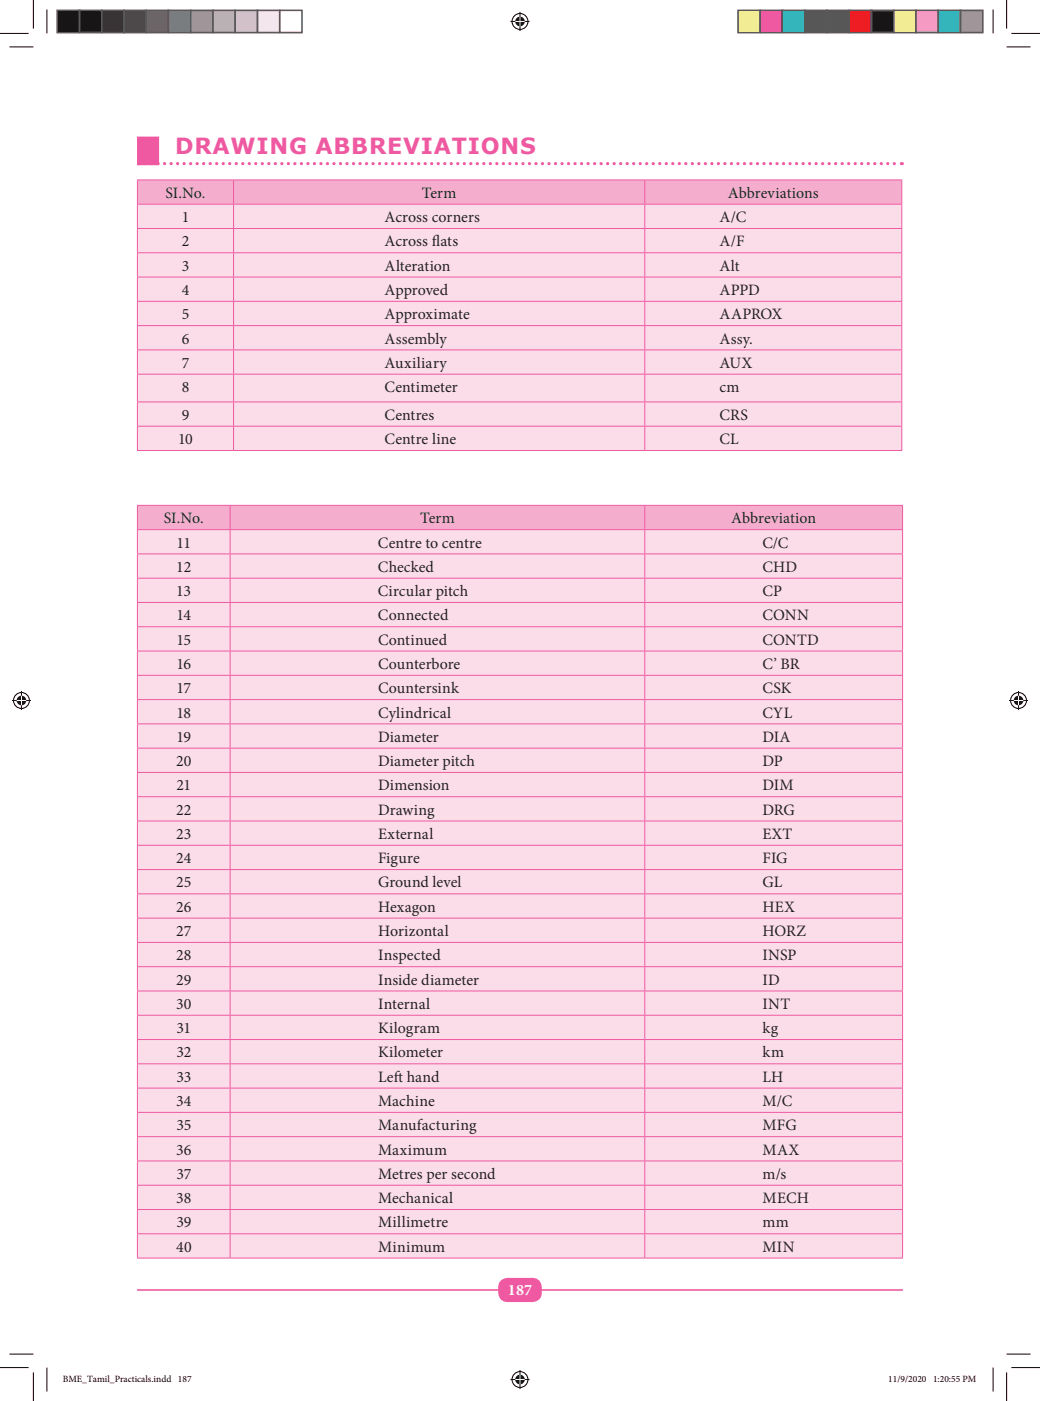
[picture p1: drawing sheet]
<svg xmlns="http://www.w3.org/2000/svg" width="231mm" height="311mm" viewBox="0 0 231 311" stroke-linecap="round" stroke-linejoin="round" font-family="sans-serif">
<path d="M30.4 286.2h170" fill="none" stroke="#ef59a1" stroke-width=".35"/>
<path d="M111 284.3a2.32 2.32 0 0 1 1.7-.8h5.4a2.47 2.47 0 0 1 2.1 3.3 2.04 2.04 0 0 1-2.1 2.1h-5.4a2.47 2.47 0 0 1-2.1-3.3l.1-.8z" fill="#ef59a1"/>
<path d="M30.4 33.5h4.9" fill="none" stroke="#ef59a1" stroke-width="6.3" stroke-linecap="butt"/>
<path d="M32.2 36.3h167.2" fill="none" stroke="#ef59a1" stroke-width=".71" stroke-dasharray="0 1.4"/>
<path d="M30.4 36.3a.35 .35 0 0 1 .7 0 .35 .35 0 0 1-.7 0zM199.7 36.3a.35 .35 0 0 1 .7 0 .35 .35 0 0 1-.7 0z" fill="#ef59a1"/>
<path d="M30.5 39.9h21.3v5.4h-21.3zM51.8 39.9h91.3v5.4h-91.3zM143.1 39.9h57v5.4h-57z" fill="#f5adce"/>
<path d="M30.5 45.3h21.3v5.4h-21.3zM51.8 45.3h91.3v5.4h-91.3zM143.1 45.3h57v5.4h-57zM30.5 50.7h21.3v5.4h-21.3zM51.8 50.7h91.3v5.4h-91.3zM143.1 50.7h57v5.4h-57zM30.5 56.1h21.3v5.4h-21.3zM51.8 56.1h91.3v5.4h-91.3zM143.1 56.1h57v5.4h-57zM30.5 61.5h21.3v5.4h-21.3zM51.8 61.5h91.3v5.4h-91.3zM143.1 61.5h57v5.4h-57zM30.5 66.9h21.3v5.3h-21.3zM51.8 66.9h91.3v5.3h-91.3zM143.1 66.9h57v5.3h-57zM30.5 72.2h21.3v5.4h-21.3zM51.8 72.2h91.3v5.4h-91.3zM143.1 72.2h57v5.4h-57zM30.5 77.6h21.3v5.4h-21.3zM51.8 77.6h91.3v5.4h-91.3zM143.1 77.6h57v5.4h-57zM30.5 83h21.3v6.2h-21.3zM51.8 83h91.3v6.2h-91.3zM143.1 83h57v6.2h-57zM30.5 89.2h21.3v5.4h-21.3zM51.8 89.2h91.3v5.4h-91.3zM143.1 89.2h57v5.4h-57zM30.5 94.6h21.3v5.3h-21.3zM51.8 94.6h91.3v5.3h-91.3zM143.1 94.6h57v5.3h-57z" fill="#fbdde9"/>
<g fill="none" stroke="#ef59a1" stroke-width=".22">
<path d="M30.4 39.9h169.8M30.4 45.3h169.8M30.4 50.7h169.8M30.4 56.1h169.8M30.5 40v5.2M30.5 45.4v5.2M30.5 50.8v5.2M30.5 56.2v5.2M51.8 40v5.2M51.8 45.4v5.2M51.8 50.8v5.2M51.8 56.2v5.2"/>
<path d="M143.1 40v5.2M143.1 45.4v5.2M143.1 50.8v5.2M143.1 56.2v5.2M200.1 40v5.2M200.1 45.4v5.2M200.1 50.8v5.2M200.1 56.2v5.2M30.4 61.5h169.8M30.4 66.9h169.8M30.4 72.2h169.8M30.4 77.6h169.8"/>
<path d="M30.5 61.6v5.2M30.5 66.9v5.3M30.5 72.3v5.2M30.5 77.7v5.2M51.8 61.6v5.2M51.8 66.9v5.3M51.8 72.3v5.2M51.8 77.7v5.2M143.1 61.6v5.2M143.1 66.9v5.3M143.1 72.3v5.2M143.1 77.7v5.2"/>
<path d="M200.1 61.6v5.2M200.1 66.9v5.3M200.1 72.3v5.2M200.1 77.7v5.2M30.4 83h169.8M30.4 89.2h169.8M30.4 94.6h169.8M30.4 99.9h169.8M30.5 83.1v6M30.5 89.3v5.2M30.5 94.6v5.3M51.8 83.1v6"/>
<path d="M51.8 89.3v5.2M51.8 94.6v5.3M143.1 83.1v6M143.1 89.3v5.2M143.1 94.6v5.3M200.1 83.1v6M200.1 89.3v5.2M200.1 94.6v5.3"/>
</g>
<path d="M30.5 112.1h20.6v5.4h-20.6zM51.1 112.1h92v5.4h-92zM143.1 112.1h57.2v5.4h-57.2z" fill="#f5adce"/>
<path d="M30.5 117.5h20.6v5.4h-20.6zM51.1 117.5h92v5.4h-92zM143.1 117.5h57.2v5.4h-57.2zM30.5 122.9h20.6v5.4h-20.6zM51.1 122.9h92v5.4h-92zM143.1 122.9h57.2v5.4h-57.2zM30.5 128.3h20.6v5.4h-20.6zM51.1 128.3h92v5.4h-92zM143.1 128.3h57.2v5.4h-57.2zM30.5 133.7h20.6v5.3h-20.6zM51.1 133.7h92v5.3h-92zM143.1 133.7h57.2v5.3h-57.2zM30.5 139h20.6v5.4h-20.6zM51.1 139h92v5.4h-92zM143.1 139h57.2v5.4h-57.2zM30.5 144.4h20.6v5.4h-20.6zM51.1 144.4h92v5.4h-92zM143.1 144.4h57.2v5.4h-57.2zM30.5 149.8h20.6v5.4h-20.6zM51.1 149.8h92v5.4h-92zM143.1 149.8h57.2v5.4h-57.2zM30.5 155.2h20.6v5.4h-20.6zM51.1 155.2h92v5.4h-92zM143.1 155.2h57.2v5.4h-57.2zM30.5 160.6h20.6v5.4h-20.6zM51.1 160.6h92v5.4h-92zM143.1 160.6h57.2v5.4h-57.2zM30.5 166h20.6v5.4h-20.6zM51.1 166h92v5.4h-92zM143.1 166h57.2v5.4h-57.2zM30.5 171.4h20.6v5.4h-20.6zM51.1 171.4h92v5.4h-92zM143.1 171.4h57.2v5.4h-57.2zM30.5 176.8h20.6v5.3h-20.6zM51.1 176.8h92v5.3h-92zM143.1 176.8h57.2v5.3h-57.2zM30.5 182.1h20.6v5.4h-20.6zM51.1 182.1h92v5.4h-92zM143.1 182.1h57.2v5.4h-57.2zM30.5 187.5h20.6v5.4h-20.6zM51.1 187.5h92v5.4h-92zM143.1 187.5h57.2v5.4h-57.2zM30.5 192.9h20.6v5.4h-20.6zM51.1 192.9h92v5.4h-92zM143.1 192.9h57.2v5.4h-57.2zM30.5 198.3h20.6v5.4h-20.6zM51.1 198.3h92v5.4h-92zM143.1 198.3h57.2v5.4h-57.2zM30.5 203.7h20.6v5.4h-20.6zM51.1 203.7h92v5.4h-92zM143.1 203.7h57.2v5.4h-57.2zM30.5 209.1h20.6v5.4h-20.6zM51.1 209.1h92v5.4h-92zM143.1 209.1h57.2v5.4h-57.2zM30.5 214.5h20.6v5.4h-20.6zM51.1 214.5h92v5.4h-92zM143.1 214.5h57.2v5.4h-57.2zM30.5 219.9h20.6v5.3h-20.6zM51.1 219.9h92v5.3h-92zM143.1 219.9h57.2v5.3h-57.2zM30.5 225.2h20.6v5.4h-20.6zM51.1 225.2h92v5.4h-92zM143.1 225.2h57.2v5.4h-57.2zM30.5 230.6h20.6v5.4h-20.6zM51.1 230.6h92v5.4h-92zM143.1 230.6h57.2v5.4h-57.2zM30.5 236h20.6v5.4h-20.6zM51.1 236h92v5.4h-92zM143.1 236h57.2v5.4h-57.2zM30.5 241.4h20.6v5.4h-20.6zM51.1 241.4h92v5.4h-92zM143.1 241.4h57.2v5.4h-57.2zM30.5 246.8h20.6v5.4h-20.6zM51.1 246.8h92v5.4h-92zM143.1 246.8h57.2v5.4h-57.2zM30.5 252.2h20.6v5.4h-20.6zM51.1 252.2h92v5.4h-92zM143.1 252.2h57.2v5.4h-57.2zM30.5 257.6h20.6v5.3h-20.6zM51.1 257.6h92v5.3h-92zM143.1 257.6h57.2v5.3h-57.2zM30.5 262.9h20.6v5.4h-20.6zM51.1 262.9h92v5.4h-92zM143.1 262.9h57.2v5.4h-57.2zM30.5 268.3h20.6v5.4h-20.6zM51.1 268.3h92v5.4h-92zM143.1 268.3h57.2v5.4h-57.2zM30.5 273.7h20.6v5.4h-20.6zM51.1 273.7h92v5.4h-92zM143.1 273.7h57.2v5.4h-57.2z" fill="#fbdde9"/>
<g fill="none" stroke="#ef59a1" stroke-width=".22">
<path d="M30.4 112.1h170M30.4 117.5h170M30.5 112.2v5.2M30.5 117.6v5.2M51.1 112.2v5.2M51.1 117.6v5.2M143.1 112.2v5.2M143.1 117.6v5.2M200.3 112.2v5.2M200.3 117.6v5.2M30.4 122.9h170M30.4 128.3h170"/>
<path d="M30.4 133.7h170M30.4 139h170M30.5 123v5.2M30.5 128.4v5.2M30.5 133.7v5.3M30.5 139.1v5.2M51.1 123v5.2M51.1 128.4v5.2M51.1 133.7v5.3M51.1 139.1v5.2M143.1 123v5.2M143.1 128.4v5.2"/>
<path d="M143.1 133.7v5.3M143.1 139.1v5.2M200.3 123v5.2M200.3 128.4v5.2M200.3 133.7v5.3M200.3 139.1v5.2M30.4 144.4h170M30.4 149.8h170M30.4 155.2h170M30.5 144.5v5.2M30.5 149.9v5.2M30.5 155.3v5.2"/>
<path d="M51.1 144.5v5.2M51.1 149.9v5.2M51.1 155.3v5.2M143.1 144.5v5.2M143.1 149.9v5.2M143.1 155.3v5.2M200.3 144.5v5.2M200.3 149.9v5.2M200.3 155.3v5.2M30.4 160.6h170M30.4 166h170M30.4 171.4h170"/>
<path d="M30.4 176.8h170M30.5 160.7v5.2M30.5 166.1v5.2M30.5 171.5v5.2M30.5 176.8v5.3M51.1 160.7v5.2M51.1 166.1v5.2M51.1 171.5v5.2M51.1 176.8v5.3M143.1 160.7v5.2M143.1 166.1v5.2M143.1 171.5v5.2"/>
<path d="M143.1 176.8v5.3M200.3 160.7v5.2M200.3 166.1v5.2M200.3 171.5v5.2M200.3 176.8v5.3M30.4 182.1h170M30.4 187.5h170M30.4 192.9h170M30.4 198.3h170M30.5 182.2v5.2M30.5 187.6v5.2M30.5 193v5.2"/>
<path d="M30.5 198.4v5.2M51.1 182.2v5.2M51.1 187.6v5.2M51.1 193v5.2M51.1 198.4v5.2M143.1 182.2v5.2M143.1 187.6v5.2M143.1 193v5.2M143.1 198.4v5.2M200.3 182.2v5.2M200.3 187.6v5.2M200.3 193v5.2"/>
<path d="M200.3 198.4v5.2M30.4 203.7h170M30.4 209.1h170M30.4 214.5h170M30.4 219.9h170M30.5 203.8v5.2M30.5 209.2v5.2M30.5 214.6v5.2M30.5 219.9v5.2M51.1 203.8v5.2M51.1 209.2v5.2M51.1 214.6v5.2"/>
<path d="M51.1 219.9v5.2M143.1 203.8v5.2M143.1 209.2v5.2M143.1 214.6v5.2M143.1 219.9v5.2M200.3 203.8v5.2M200.3 209.2v5.2M200.3 214.6v5.2M200.3 219.9v5.2M30.4 225.2h170M30.4 230.6h170M30.4 236h170"/>
<path d="M30.5 225.3v5.2M30.5 230.7v5.2M30.5 236.1v5.2M51.1 225.3v5.2M51.1 230.7v5.2M51.1 236.1v5.2M143.1 225.3v5.2M143.1 230.7v5.2M143.1 236.1v5.2M200.3 225.3v5.2M200.3 230.7v5.2M200.3 236.1v5.2"/>
<path d="M30.4 241.4h170M30.4 246.8h170M30.4 252.2h170M30.4 257.6h170M30.5 241.5v5.2M30.5 246.9v5.2M30.5 252.3v5.2M30.5 257.6v5.3M51.1 241.5v5.2M51.1 246.9v5.2M51.1 252.3v5.2M51.1 257.6v5.3"/>
<path d="M143.1 241.5v5.2M143.1 246.9v5.2M143.1 252.3v5.2M143.1 257.6v5.3M200.3 241.5v5.2M200.3 246.9v5.2M200.3 252.3v5.2M200.3 257.6v5.3M30.4 262.9h170M30.4 268.3h170M30.4 273.7h170M30.4 279.1h170"/>
<path d="M30.5 263v5.2M30.5 268.4v5.2M30.5 273.8v5.2M51.1 263v5.2M51.1 268.4v5.2M51.1 273.8v5.2M143.1 263v5.2M143.1 268.4v5.2M143.1 273.8v5.2M200.3 263v5.2M200.3 268.4v5.2M200.3 273.8v5.2"/>
</g>
<g fill="none" stroke="#fff" stroke-width=".44">
<path d="M7.4 0v6.3M223.4 0v6.3M0 7.4h6.3M2.1 10.4h5.3M10.4 2.1v5.3M113.3 4.8h4.2M115.4 2.6v4.3M220.4 2.1v5.3M223.4 10.4h5.3M224.5 7.4h6.3M2.6 155.4h4.3M4.8 153.3v4.2"/>
<path d="M223.9 155.4h4.3M226.1 153.3v4.2M0 303.4h6.3M2.1 300.4h5.3M7.4 304.5v6.3M10.4 303.4v5.3M113.3 306.1h4.2M115.4 303.9v4.3M220.4 303.4v5.3M223.4 300.4h5.3M223.4 304.5v6.3M224.5 303.4h6.3"/>
<circle cx="115.4" cy="4.8" r="1.76"/>
<circle cx="115.4" cy="4.8" r="1.06"/>
<circle cx="4.8" cy="155.4" r="1.76"/>
<circle cx="4.8" cy="155.4" r="1.06"/>
<circle cx="226.1" cy="155.4" r="1.76"/>
<circle cx="226.1" cy="155.4" r="1.06"/>
<circle cx="115.4" cy="306.1" r="1.76"/>
<circle cx="115.4" cy="306.1" r="1.06"/>
</g>
<g fill="none" stroke="#000" stroke-width=".22">
<path d="M7.4 0v6.3M223.4 0v6.3M0 7.4h6.3M2.1 10.4h5.3M10.4 2.1v5.3M113.3 4.8h4.2M115.4 2.6v4.3M220.4 2.1v5.3M223.4 10.4h5.3M224.5 7.4h6.3M2.6 155.4h4.3M4.8 153.3v4.2"/>
<path d="M223.9 155.4h4.3M226.1 153.3v4.2M0 303.4h6.3M2.1 300.4h5.3M7.4 304.5v6.3M10.4 303.4v5.3M113.3 306.1h4.2M115.4 303.9v4.3M220.4 303.4v5.3M223.4 300.4h5.3M223.4 304.5v6.3M224.5 303.4h6.3"/>
<circle cx="115.4" cy="4.8" r="1.76"/>
<circle cx="4.8" cy="155.4" r="1.76"/>
<circle cx="226.1" cy="155.4" r="1.76"/>
<circle cx="115.4" cy="306.1" r="1.76"/>
</g>
<g fill="#000">
<path d="M12.7 2.3h4.9v4.9h-4.9z"/>
<circle cx="115.4" cy="4.8" r="1.06"/>
<circle cx="4.8" cy="155.4" r="1.06"/>
<circle cx="226.1" cy="155.4" r="1.06"/>
<circle cx="115.4" cy="306.1" r="1.06"/>
</g>
<path d="M114.3 4.8h2.2M115.4 3.7v2.1M3.7 155.4h2.1M4.8 154.3v2.2M225 155.4h2.1M226.1 154.3v2.2M114.3 306.1h2.2M115.4 305v2.1" fill="none" stroke="#fff" stroke-width=".22"/>
<path d="M12.7 2.3h4.9v4.9h-4.9z" fill="none" stroke="#595959" stroke-width=".35"/>
<path d="M17.6 2.3h5v4.9h-5z" fill="#1a1a1a"/>
<path d="M17.6 2.3h5v4.9h-5z" fill="none" stroke="#595959" stroke-width=".35"/>
<path d="M22.6 2.3h4.9v4.9h-4.9z" fill="#333"/>
<path d="M22.6 2.3h4.9v4.9h-4.9z" fill="none" stroke="#595959" stroke-width=".35"/>
<path d="M27.5 2.3h5v4.9h-5z" fill="#4d4d4d"/>
<path d="M27.5 2.3h5v4.9h-5z" fill="none" stroke="#595959" stroke-width=".35"/>
<path d="M32.5 2.3h4.9v4.9h-4.9z" fill="#666"/>
<path d="M32.5 2.3h4.9v4.9h-4.9z" fill="none" stroke="#595959" stroke-width=".35"/>
<path d="M37.4 2.3h4.9v4.9h-4.9z" fill="#808080"/>
<path d="M37.4 2.3h4.9v4.9h-4.9z" fill="none" stroke="#595959" stroke-width=".35"/>
<path d="M42.3 2.3h5v4.9h-5z" fill="#999"/>
<path d="M42.3 2.3h5v4.9h-5z" fill="none" stroke="#595959" stroke-width=".35"/>
<path d="M47.3 2.3h4.9v4.9h-4.9z" fill="#b3b3b3"/>
<path d="M47.3 2.3h4.9v4.9h-4.9z" fill="none" stroke="#595959" stroke-width=".35"/>
<path d="M52.2 2.3h5v4.9h-5z" fill="#ccc"/>
<path d="M52.2 2.3h5v4.9h-5z" fill="none" stroke="#595959" stroke-width=".35"/>
<path d="M57.2 2.3h4.9v4.9h-4.9z" fill="#e6e6e6"/>
<path d="M57.2 2.3h4.9v4.9h-4.9z" fill="none" stroke="#595959" stroke-width=".35"/>
<path d="M62.1 2.3h4.9v4.9h-4.9z" fill="#fff"/>
<path d="M62.1 2.3h4.9v4.9h-4.9z" fill="none" stroke="#595959" stroke-width=".35"/>
<path d="M163.8 2.3h4.9v4.9h-4.9z" fill="#fff101"/>
<path d="M163.8 2.3h4.9v4.9h-4.9z" fill="none" stroke="#595959" stroke-width=".35"/>
<path d="M168.7 2.3h5v4.9h-5z" fill="#ed028c"/>
<path d="M168.7 2.3h5v4.9h-5z" fill="none" stroke="#595959" stroke-width=".35"/>
<path d="M173.7 2.3h4.9v4.9h-4.9z" fill="#00aeef"/>
<path d="M173.7 2.3h4.9v4.9h-4.9z" fill="none" stroke="#595959" stroke-width=".35"/>
<path d="M178.6 2.3h4.9v4.9h-4.9z" fill="#2e3092"/>
<path d="M178.6 2.3h4.9v4.9h-4.9z" fill="none" stroke="#595959" stroke-width=".35"/>
<path d="M183.5 2.3h5v4.9h-5z" fill="#00a54f"/>
<path d="M183.5 2.3h5v4.9h-5z" fill="none" stroke="#595959" stroke-width=".35"/>
<path d="M188.5 2.3h4.9v4.9h-4.9z" fill="#ee1d23"/>
<path d="M188.5 2.3h4.9v4.9h-4.9z" fill="none" stroke="#595959" stroke-width=".35"/>
<path d="M193.4 2.3h5v4.9h-5z" fill="#231f20"/>
<path d="M193.4 2.3h5v4.9h-5z" fill="none" stroke="#595959" stroke-width=".35"/>
<path d="M198.4 2.3h4.9v4.9h-4.9z" fill="#fff79a"/>
<path d="M198.4 2.3h4.9v4.9h-4.9z" fill="none" stroke="#595959" stroke-width=".35"/>
<path d="M203.3 2.3h4.9v4.9h-4.9z" fill="#f499c2"/>
<path d="M203.3 2.3h4.9v4.9h-4.9z" fill="none" stroke="#595959" stroke-width=".35"/>
<path d="M208.2 2.3h5v4.9h-5z" fill="#6bcff6"/>
<path d="M208.2 2.3h5v4.9h-5z" fill="none" stroke="#595959" stroke-width=".35"/>
<path d="M213.2 2.3h4.9v4.9h-4.9z" fill="#939598"/>
<path d="M213.2 2.3h4.9v4.9h-4.9z" fill="none" stroke="#595959" stroke-width=".35"/>
<g fill="none" stroke="#fff" stroke-width=".22">
<path d="M14 305.2l.9 .1 .1 .4-.3 .1 .3 .2a.44 .44 0 0 1 0 .5 .44 .44 0 0 1-.5 .1h-.5l.2-.3v-1zM14.4 305.9h.3a.31 .31 0 0 1 .2 .4 .31 .31 0 0 1-.3 .2h-.2zM14.4 305.3l.4 .1-.1 .4h-.3zM15.3 305.2h.3l.5 1.1 .5-1.1h.4l-.2 .3v1l.2 .1h-.6l.2-.1v-1.1l-.5 1.2-.5-1.2-.1 1 .2 .2h-.5l.2-.2 .1-.8zM17.2 305.2h.9v.3l-.2-.2h-.4v.5l.5-.1v.4l-.5-.2v.4a.38 .38 0 0 0 .4 .2 .38 .38 0 0 0 .3-.3l-.1 .4h-1l.2-.3v-.8zM18.3 306.7l1 .1zM19.4 305.2h1.2v.3l-.2-.2h-.3v1l.2 .3h-.6l.2-.3v-1h-.3l-.2 .2zM20.7 305.8l.6-.1 .1 .7 .1 .1-.7 .1v-.4l.4-.2-.2-.3-.1 .2zM20.9 306.2l.3-.1v.3h-.3zM21.6 305.7l.3-.1v.2l.4-.2 .2 .2 .5-.1 .2 .9h-.4l.1-.6-.1-.2-.3 .1 .2 .7h-.5l.2-.6-.2-.2-.3 .1 .2 .7h-.5l.2-.2zM23.4 305.7l.3-.1v.8l.1 .2h-.4l.1-.2zM23.9 305.2l.3-.1v1.3l.2 .2h-.5l.1-.2v-1z"/>
<path d="M24.4 306.7l1.1 .1zM25.6 305.2h.5a.42 .42 0 0 1 .4 .5 .42 .42 0 0 1-.6 .3v.5l.2 .1h-.6l.2-.3v-.8zM25.9 305.3l.4 .1-.1 .5h-.3zM26.7 305.7l.3-.1v.3l.4-.2-.4 .3 .1 .5 .1 .1h-.5l.2-.2zM27.5 305.8l.6-.1 .1 .7 .2 .1-.8 .1v-.4l.4-.2-.2-.3-.1 .2zM27.7 306.2l.3-.1v.3h-.3zM28.7 305.8l.3-.2 .2 .2a.36 .36 0 0 0-.6 .3l.2 .3h.4a.45 .45 0 0 1-.7 0 .45 .45 0 0 1 .2-.6zM29.6 305.4v.3h.3h-.3l.1 .8h.2l-.2 .1-.3-.2v-.7h-.1zM30 305.7l.3-.1v.8l.1 .2h-.4l.1-.2zM30.8 305.8l.3-.2 .2 .2a.36 .36 0 0 0-.6 .3l.2 .3h.4a.45 .45 0 0 1-.7 0 .45 .45 0 0 1 .2-.6zM31.5 305.8l.5-.1 .1 .7 .2 .1-.7 .1-.1-.4 .4-.2-.1-.3-.2 .2zM31.7 306.2l.2-.1v.3h-.2z"/>
<path d="M32.3 305.2l.3-.1v1.3l.2 .2h-.5l.2-.2v-1zM33 305.8l.5-.1v.2l-.3-.2v.3a.34 .34 0 0 1 .3 .4 .34 .34 0 0 1-.5 .1l-.1-.2 .3 .2 .2-.1-.4-.4zM34.2 305.7l.3-.1v.8l.1 .2h-.4l.1-.2zM34.7 305.7h.8l.3 .9h-.5l.2-.6-.2-.2-.3 .1 .2 .7h-.5l.2-.2zM36.2 305.7l.4 .1-.1 .7-.4-.2zM36.4 305.2l.3-.1v1.2l.2 .2-.6 .1a.5 .5 0 0 1-.4-.6 .5 .5 0 0 1 .7-.3zM37.4 305.7l.3 .1-.1 .7-.3-.2zM37.5 305.2l.4-.1v1.2l.1 .2-.6 .1a.5 .5 0 0 1-.3-.6 .5 .5 0 0 1 .6-.3zM39.7 305.3l.4-.1v1.1l.2 .3h-.6l.2-.3v-.9zM40.7 305.4a.36 .36 0 0 1 .4-.2 .36 .36 0 0 1 .3 .4l-.3 .3a.38 .38 0 0 1 .3 .5 .38 .38 0 0 1-.5 .2 .38 .38 0 0 1-.2-.6l.2-.1zM40.9 305.4h.3l-.1 .4-.2-.1zM41.7 305.3h.8l-.6 1.3h-.2l.6-1.2-.7 .2z"/>
<path d="M197.4 305.3l.3-.1v1.1l.2 .3h-.5l.2-.3-.1-.9zM198.4 305.3l.3-.1v1.1l.3 .3h-.6l.2-.3v-.9zM199.7 305.2h.1l-.6 1.5zM200.1 305.3l.3-.1a.69 .69 0 0 1 .3 .9 .69 .69 0 0 1-.7 .5l.5-.3 .1-.3a.4 .4 0 0 1-.6-.1 .4 .4 0 0 1 .1-.6zM201.4 305.2h.1l-.6 1.5zM201.8 305.4l.1-.1a.44 .44 0 0 1 .6 .3 .44 .44 0 0 1-.4 .5l-.3 .3 .6-.1v.3l-.8-.1a.95 .95 0 0 0 .5-1.1l-.4 .2zM202.9 305.3a.63 .63 0 0 1 .7 .3 .63 .63 0 0 1-.2 .8 .36 .36 0 0 1-.3 .2 .36 .36 0 0 1-.3-.2l-.1-.7zM202.9 305.4l.2-.1 .2 .3v.6l-.2 .3-.2-.3zM203.8 305.4l.1-.1a.44 .44 0 0 1 .6 .3 .44 .44 0 0 1-.3 .5l-.3 .3 .6-.1v.3l-.8-.1a.95 .95 0 0 0 .5-1.1l-.5 .2zM204.9 305.3a.63 .63 0 0 1 .7 .3 .63 .63 0 0 1-.1 .8 .36 .36 0 0 1-.4 .2 .36 .36 0 0 1-.3-.2l-.1-.7zM205 305.4l.1-.1 .3 .3v.6l-.3 .3-.2-.3zM207.3 305.3l.4-.1v1.1l.2 .3h-.6l.2-.3v-.9z"/>
<path d="M208.8 305.4l.1-.1a.44 .44 0 0 1 .6 .3 .44 .44 0 0 1-.4 .5l-.3 .3 .7-.1-.1 .3-.8-.1a.95 .95 0 0 0 .5-1.1l-.4 .2zM209.9 305.3a.63 .63 0 0 1 .7 .3 .63 .63 0 0 1-.2 .8 .36 .36 0 0 1-.3 .2 .36 .36 0 0 1-.3-.2l-.1-.7zM210 305.4l.1-.1 .2 .3v.6l-.2 .3-.2-.3zM211.3 305.3h.7l-.1 .1h-.5v.4a.42 .42 0 0 1 .6 .2 .42 .42 0 0 1-.4 .6h-.3l-.1-.2a.33 .33 0 0 0 .5 0 .33 .33 0 0 0 0-.5h-.4zM212.4 305.3h.6l-.1 .1h-.5v.4a.42 .42 0 0 1 .6 .2 .42 .42 0 0 1-.4 .6h-.3v-.2a.33 .33 0 0 0 .5 0 .33 .33 0 0 0-.1-.5h-.4zM213.7 305.2h.5a.42 .42 0 0 1 .5 .5 .42 .42 0 0 1-.6 .3v.5l.2 .1h-.6l.2-.3v-.8zM214.1 305.3l.4 .1-.2 .5h-.2zM214.9 305.2h.4l.4 1.1 .5-1.1h.4l-.2 .3 .1 1 .1 .1h-.5l.1-.1v-1.1l-.5 1.2-.5-1.2v1l.1 .2h-.4l.1-.2 .1-.8z"/>
<circle cx="23.6" cy="305.3" r=".11"/>
<circle cx="30.2" cy="305.3" r=".11"/>
<circle cx="33.8" cy="306.5" r=".12"/>
<circle cx="34.4" cy="305.3" r=".11"/>
<circle cx="41" cy="306.3" r=".26"/>
<circle cx="200.4" cy="305.6" r=".31"/>
<circle cx="208.3" cy="306.5" r=".12"/>
<circle cx="208.3" cy="305.8" r=".12"/>
<circle cx="210.9" cy="306.5" r=".12"/>
<circle cx="210.9" cy="305.8" r=".12"/>
</g>
<text font-size="4.9" fill="#ef59a1" x="38.9" y="34.2">DRAWING ABBREVIATIONS</text>
<g font-size="3.5" fill="#231f20">
<text x="36.7" y="43.9">SI.No.</text>
<text x="93.6" y="43.9">Term</text>
<text x="161.5" y="43.9">Abbreviations</text>
<text x="40.3" y="49.3">1</text>
<text x="85.4" y="49.3">Across corners</text>
<text x="159.7" y="49.3">A/C</text>
<text x="40.3" y="54.7">2</text>
<text x="85.4" y="54.7">Across f</text>
<text x="95.8" y="54.7">lats</text>
<text x="159.7" y="54.7">A/F</text>
<text x="40.3" y="60.1">3</text>
<text x="40.3" y="65.4">4</text>
<text x="85.4" y="60.1">Alteration</text>
<text x="85.4" y="65.4">Approved</text>
<text x="159.7" y="60.1">Alt</text>
<text x="159.7" y="65.4">APPD</text>
<text x="40.3" y="70.8">5</text>
<text x="85.4" y="70.8">Approximate</text>
<text x="159.7" y="70.8">AAPROX</text>
<text x="40.3" y="76.2">6</text>
<text x="85.4" y="76.2">Assembly</text>
<text x="159.7" y="76.2">Assy.</text>
<text x="40.3" y="81.6">7</text>
<text x="85.4" y="81.6">Auxiliary</text>
<text x="159.7" y="81.6">AUX</text>
<text x="40.3" y="87">8</text>
<text x="85.4" y="87">Centimeter</text>
<text x="159.7" y="87">cm</text>
<text x="40.3" y="93.1">9</text>
<text x="85.4" y="93.1">Centres</text>
<text x="159.7" y="93.1">CRS</text>
<text x="39.5" y="98.5">10</text>
<text x="85.4" y="98.5">Centre line</text>
<text x="159.7" y="98.5">CL</text>
<text x="36.4" y="116.1">SI.No.</text>
<text x="93.3" y="116.1">Term</text>
<text x="162.3" y="116.1">Abbreviation</text>
<text x="39.2" y="121.5">11</text>
<text x="83.9" y="121.5">Centre to centre</text>
<text x="169.2" y="121.5">C/C</text>
<text x="39.1" y="126.9">12</text>
<text x="83.9" y="126.9">Checked</text>
<text x="169.2" y="126.9">CHD</text>
<text x="39.1" y="132.2">13</text>
<text x="39.2" y="137.6">14</text>
<text x="83.9" y="132.2">Circular pitch</text>
<text x="83.9" y="137.6">Connected</text>
<text x="169.2" y="132.2">CP</text>
<text x="169.2" y="137.6">CONN</text>
<text x="39.1" y="143">15</text>
<text x="83.9" y="143">Continued</text>
<text x="169.2" y="143">CONTD</text>
<text x="39.2" y="148.4">16</text>
<text x="83.9" y="148.4">Counterbore</text>
<text x="169.2" y="148.4">C’ BR</text>
<text x="39.2" y="153.8">17</text>
<text x="83.9" y="153.8">Countersink</text>
<text x="169.2" y="153.8">CSK</text>
<text x="39.2" y="159.2">18</text>
<text x="83.9" y="159.2">Cylindrical</text>
<text x="169.2" y="159.2">CYL</text>
<text x="39.1" y="164.6">19</text>
<text x="83.9" y="164.6">Diameter</text>
<text x="169.2" y="164.6">DIA</text>
<text x="39.1" y="170">20</text>
<text x="83.9" y="170">Diameter pitch</text>
<text x="169.2" y="170">DP</text>
<text x="39.2" y="175.3">21</text>
<text x="83.9" y="175.3">Dimension</text>
<text x="169.2" y="175.3">DIM</text>
<text x="39.1" y="180.7">22</text>
<text x="83.9" y="180.7">Drawing</text>
<text x="169.2" y="180.7">DRG</text>
<text x="39.1" y="191.5">24</text>
<text x="39.1" y="186.1">23</text>
<text x="83.9" y="186.1">External</text>
<text x="83.9" y="191.5">Figure</text>
<text x="169.2" y="186.1">EXT</text>
<text x="169.2" y="191.5">FIG</text>
<text x="39.1" y="196.9">25</text>
<text x="83.9" y="196.9">Ground level</text>
<text x="169.2" y="196.9">GL</text>
<text x="39.1" y="202.3">26</text>
<text x="83.9" y="202.3">Hexagon</text>
<text x="169.2" y="202.3">HEX</text>
<text x="39.1" y="207.7">27</text>
<text x="83.9" y="207.7">Horizontal</text>
<text x="169.2" y="207.7">HORZ</text>
<text x="39.1" y="213.1">28</text>
<text x="83.9" y="213.1">Inspected</text>
<text x="169.2" y="213.1">INSP</text>
<text x="39.1" y="218.4">29</text>
<text x="83.9" y="218.4">Inside diameter</text>
<text x="169.2" y="218.4">ID</text>
<text x="39.1" y="223.8">30</text>
<text x="83.9" y="223.8">Internal</text>
<text x="169.2" y="223.8">INT</text>
<text x="39.2" y="229.2">31</text>
<text x="83.9" y="229.2">Kilogram</text>
<text x="169.2" y="229.2">kg</text>
<text x="39.1" y="234.6">32</text>
<text x="39.2" y="240">33</text>
<text x="83.9" y="234.6">Kilometer</text>
<text x="83.9" y="240">Lef</text>
<text x="87.4" y="240">t hand</text>
<text x="169.2" y="234.6">km</text>
<text x="169.2" y="240">LH</text>
<text x="39.1" y="245.4">34</text>
<text x="83.9" y="245.4">Machine</text>
<text x="169.2" y="245.4">M/C</text>
<text x="39.1" y="250.8">35</text>
<text x="83.9" y="250.8">Manufacturing</text>
<text x="169.2" y="250.8">MFG</text>
<text x="39.1" y="256.1">36</text>
<text x="83.9" y="256.1">Maximum</text>
<text x="169.2" y="256.1">MAX</text>
<text x="39.2" y="261.5">37</text>
<text x="83.9" y="261.5">Metres per second</text>
<text x="169.2" y="261.5">m/s</text>
<text x="39.1" y="266.9">38</text>
<text x="83.9" y="266.9">Mechanical</text>
<text x="169.2" y="266.9">MECH</text>
<text x="39.1" y="272.3">39</text>
<text x="83.9" y="272.3">Millimetre</text>
<text x="169.2" y="272.3">mm</text>
<text x="39.1" y="277.7">40</text>
<text x="83.9" y="277.7">Minimum</text>
<text x="169.2" y="277.7">MIN</text>
</g>
<text font-size="3.5" fill="#fff" x="112.7" y="287.2">187</text>
<g font-size="2.1">
<text x="13.9" y="306.6">BME_Tamil_Practicals.indd 187</text>
<text x="197.1" y="306.6">11/9/2020 1:20:55 PM</text>
</g>
</svg>
